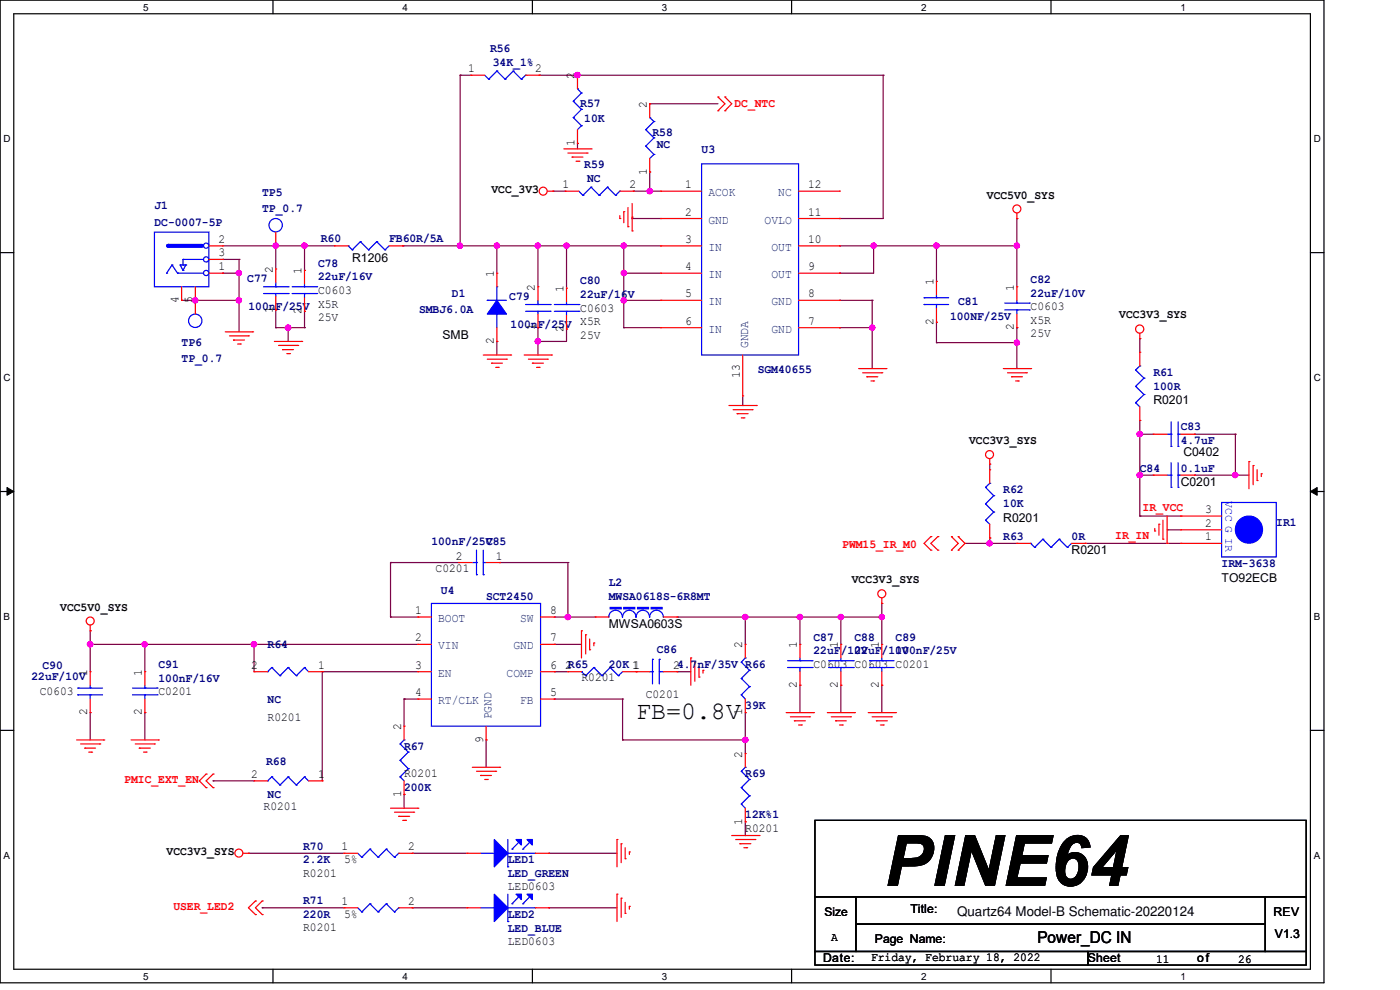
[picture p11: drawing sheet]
<svg xmlns="http://www.w3.org/2000/svg" width="297mm" height="210mm" viewBox="0 0 297 210" stroke-linecap="round" stroke-linejoin="round" font-family="sans-serif">
<path d="M0 0h280.9v208.5h-280.9zM2.9 2.9h275.1v202.7h-275.1z" fill="none" stroke="#000" stroke-width=".25"/>
<g fill="#fff">
<path d="M30.4 .3h1.1v2.4h-1.1z"/>
<path d="M30.4 205.9h1.1v2.3h-1.1z"/>
</g>
<path d="M57.9 0v2.9M57.9 205.6v2.9" fill="none" stroke="#000" stroke-width=".25"/>
<g fill="#fff">
<path d="M85.4 .3h1.1v2.4h-1.1z"/>
<path d="M85.4 205.9h1.1v2.3h-1.1z"/>
</g>
<path d="M112.9 0v2.9M112.9 205.6v2.9" fill="none" stroke="#000" stroke-width=".25"/>
<g fill="#fff">
<path d="M140.4 .3h1.2v2.4h-1.2z"/>
<path d="M140.4 205.9h1.2v2.3h-1.2z"/>
</g>
<path d="M167.9 0v2.9M167.9 205.6v2.9" fill="none" stroke="#000" stroke-width=".25"/>
<g fill="#fff">
<path d="M195.4 .3h1.2v2.4h-1.2z"/>
<path d="M195.4 205.9h1.2v2.3h-1.2z"/>
</g>
<path d="M223 0v2.9M223 205.6v2.9" fill="none" stroke="#000" stroke-width=".25"/>
<g fill="#fff">
<path d="M250.4 .3h1.2v2.4h-1.2z"/>
<path d="M250.4 205.9h1.2v2.3h-1.2z"/>
<path d="M.8 28.2h1.4v2.4h-1.4z"/>
<path d="M278.7 28.2h1.5v2.4h-1.5z"/>
<path d="M.8 78.9h1.4v2.3h-1.4z"/>
<path d="M278.7 78.9h1.5v2.3h-1.5z"/>
</g>
<path d="M0 53.6h2.9M278 53.6h2.9" fill="none" stroke="#000" stroke-width=".25"/>
<g fill="#fff">
<path d="M.8 129.6h1.3v2.3h-1.3z"/>
<path d="M278.7 129.6h1.4v2.3h-1.4z"/>
</g>
<path d="M0 104.3h2.9M278 104.3h2.9" fill="none" stroke="#000" stroke-width=".25"/>
<path d="M1.5 103.4l1.4 .9-1.4 .8zM278 104.3l1.4-.9v1.7z" fill="#000" stroke="#000" stroke-width=".21"/>
<g fill="#fff">
<path d="M.8 180.3h1.3v2.3h-1.3z"/>
<path d="M278.7 180.3h1.4v2.3h-1.4z"/>
</g>
<path d="M0 154.9h2.9M278 154.9h2.9M172.9 174h104.2v16.2h-104.2zM172.9 190.2h8.7v11.6h-8.7zM181.6 190.2h86.8v5.8h-86.8zM181.6 196h86.8v5.8h-86.8zM268.4 190.2h8.7v11.6h-8.7zM172.9 201.8h57.9v2.9h-57.9zM230.8 201.8h46.3v2.9h-46.3z" fill="none" stroke="#000" stroke-width=".25"/>
<g fill="none" stroke="#7f003f" stroke-width=".25">
<path d="M97.6 16h.1M97.6 16h2.3M97.6 16v36.2M114.4 16h.1M114.4 16h73M122.5 16h.1M187.4 16h.1M187.4 16v30.4h-9.3M122.5 30.4h.1M122.5 30.4v1.2M137.8 36.5h.1M137.8 22h.1"/>
<path d="M137.8 36.5v4.1M137.8 22h14.5M47.2 55h.1M47.2 58h.1M47.2 52.2h23.8M47.2 55h3.5M47.2 58h3.5M50.7 55h.1M50.7 58h.1M50.7 55v15.4M58.5 52.2h.1M58.5 52.2v4.9"/>
<path d="M64.6 57.4h.1M64.6 52.2h.1M64.6 52.2v5.2M85.4 52.2h.1M85.4 52.2h54.8M97.6 52.2h.1M105.4 52.2h.1M105.4 52.2v5.8M114.1 52.2h.1M114.1 52.2v8.6M117.3 40.6h.1M117.3 40.6h2.6"/>
<path d="M120.2 52.2h.1M120.2 52.2v8.9M132.3 52.2h.1M132.3 58h.1M132.3 58h7.9M132.3 52.2v17.3M134.1 46.1h.1M134.1 46.4h.1M134.1 46.4h6.1M134.1 46.1v.3M134.4 40.6h.1M134.4 40.6h5.8"/>
<path d="M137.8 40.6h.1M178.1 52.2h.1M178.1 46.4h.1M178.1 58h.1M178.1 52.2h37.6M185.3 52.2h.1M185.3 52.2v5.8h-7.2M198.7 52.2h.1M198.7 52.2v7.5M215.7 46.4h.1M215.7 52.2h.1M215.7 46.4v14.4"/>
<path d="M38.5 63.7h.1M38.5 63.7h12.2M41.4 63.7h.1M50.7 63.7h.1M58.5 65.7h.1M58.5 69.5h.1M58.5 69.5h6.1M58.5 65.7v3.8M61.1 69.5h.1M61.1 69.5v2.9M64.6 66h.1M64.6 69.5h.1"/>
<path d="M64.6 66v3.5M105.4 72.4h.1M105.4 72.4v2.9M114.1 69.5h.1M114.1 72.4h.1M114.1 69.5v5.8M120.2 69.8h.1M120.2 69.8v2.6h-6.1M132.3 69.5h.1M132.3 63.7h.1M132.3 63.7h7.9M132.3 69.5h7.9"/>
<path d="M178.1 63.7h.1M178.1 69.5h.1M178.1 63.7h6.9M178.1 69.5h6.9M185 63.7h.1M185 69.5h.1M185 63.7v14.5M198.7 68.4h.1M198.7 72.7h.1M198.7 68.4v4.3M198.7 72.7h17M215.7 69.5h.1"/>
<path d="M215.7 72.7h.1M215.7 69.5v8.7M241.8 71.8h.1M241.8 71.8v2.9M157.6 86h.1M157.6 84v2M210 98.5h.1M210 98.5v1.2M241.8 89.2h.1M241.8 92.1h.1M241.8 92.1h2.9M241.8 89.2v20.3"/>
<path d="M253.4 92.1h.1M253.4 92.1h8.7M262.1 92.1h.1M262.1 92.1v8.7M82.8 119.3h.1M82.8 119.3v11.6M82.8 119.3h14.5M106 119.3h.1M106 119.3h14.5M120.5 119.3h.1M120.5 119.3v11.6M204.7 115.3h11"/>
<path d="M210 115.3h.1M210 114.1h.1M210 114.1v1.2M230.2 115.3h.1M230.2 115.3h20.3M241.8 100.8h.1M241.8 109.5h.1M241.8 100.8h2.9M241.8 109.5h8.7M247.6 112.4h.1M247.6 112.4h2.9M253.4 100.8h.1"/>
<path d="M253.4 100.8h11.6M262.1 100.8h.1M19.1 136.7h.1M19.1 133.8h.1M19.1 136.7h69.5M19.1 133.8v8.7M30.7 136.7h.1M30.7 136.7v5.8M53.9 136.7h.1M53.9 136.7v5.8M82.8 130.9h.1M82.8 130.9h5.8"/>
<path d="M117.6 136.7h.1M117.6 130.9h.1M117.6 136.7h5.8M117.6 130.9h8.7M120.5 130.9h.1M143.6 130.9h.1M143.6 130.9h43.5M158.1 130.9h.1M158.1 130.9v5.8M169.7 130.9h.1M169.7 130.9v5.8M178.4 130.9h.1"/>
<path d="M178.4 130.9v5.8M187.1 130.9h.1M187.1 128h.1M187.1 128v8.7M19.1 151.2h.1M19.1 151.2v5.8M30.7 151.2h.1M30.7 151.2v5.8M68.4 142.5h.1M68.4 142.5h20.2M68.4 142.5v23.2M85.7 148.3h.1"/>
<path d="M85.7 148.3h2.9M85.7 148.3v5.8M103.1 157h.1M103.1 157v5.8M117.6 148.3h.1M117.6 142.5h.1M117.6 148.3h14.5M117.6 142.5h2.9M132.1 148.3h.1M132.1 157h.1M132.1 148.3v8.7M132.1 157h26"/>
<path d="M143.6 142.5h.1M143.6 142.5h3M158.1 151.2h.1M158.1 157h.1M158.1 151.2v8.7M169.7 145.4h.1M169.7 145.4v5.8M178.4 145.4h.1M178.4 145.4v5.8M187.1 145.4h.1M187.1 145.4v5.8M45.2 165.7h.1"/>
<path d="M45.2 165.7h8.7M85.7 168.5h.1M85.7 168.5v3M158.1 174.3h.1M158.1 174.3v2.9M52.7 181h.1M52.7 181h20.3M55.6 192.6h.1M55.6 192.6h17.4M87.5 192.6h.1M87.5 181h.1M87.5 181h11.6"/>
<path d="M87.5 192.6h11.6M116.4 181h.1M116.4 192.6h.1M116.4 181h14.5M116.4 192.6h14.5"/>
</g>
<g fill="#f0f" stroke="#f0f" stroke-width=".25">
<circle cx="41.4" cy="63.7" r=".55"/>
<circle cx="50.7" cy="63.7" r=".55"/>
<circle cx="50.7" cy="57.9" r=".55"/>
<circle cx="114.1" cy="52.1" r=".55"/>
<circle cx="105.4" cy="52.1" r=".55"/>
<circle cx="158.1" cy="130.9" r=".55"/>
<circle cx="120.5" cy="130.9" r=".56"/>
<circle cx="158.1" cy="157" r=".55"/>
<circle cx="187.1" cy="130.9" r=".55"/>
<circle cx="178.4" cy="130.9" r=".56"/>
<circle cx="169.7" cy="130.9" r=".56"/>
<circle cx="19.1" cy="136.7" r=".56"/>
<circle cx="30.7" cy="136.7" r=".55"/>
<circle cx="53.9" cy="136.7" r=".56"/>
<circle cx="241.8" cy="100.8" r=".56"/>
<circle cx="241.8" cy="92.1" r=".56"/>
<circle cx="262" cy="100.8" r=".55"/>
<circle cx="209.9" cy="115.3" r=".55"/>
<circle cx="120.2" cy="52.1" r=".55"/>
<circle cx="114.1" cy="72.4" r=".55"/>
<circle cx="132.3" cy="57.9" r=".55"/>
<circle cx="132.3" cy="52.1" r=".55"/>
<circle cx="132.3" cy="63.7" r=".55"/>
<circle cx="215.7" cy="52.1" r=".55"/>
<circle cx="198.7" cy="52.1" r=".56"/>
<circle cx="215.7" cy="72.7" r=".55"/>
<circle cx="185.3" cy="52.1" r=".55"/>
<circle cx="122.5" cy="15.9" r=".56"/>
<circle cx="97.6" cy="52.1" r=".55"/>
<circle cx="185" cy="69.5" r=".55"/>
<circle cx="137.8" cy="40.6" r=".55"/>
<circle cx="61.1" cy="69.5" r=".56"/>
<circle cx="58.5" cy="52.1" r=".55"/>
<circle cx="64.6" cy="52.1" r=".56"/>
</g>
<g fill="none" stroke="#f00" stroke-width=".25">
<path d="M119.6 31.6h5.8M120.5 32.5h4M121.4 33.3h.1M121.4 33.3h2.3M122.2 34.2h.6M122.8 34.2h.1M124.5 32.5h.1M125.4 31.6h.1M152.3 23.5h.1M152.3 20.6h.1M152.3 20.6l1.5 1.4-1.5 1.5M153.8 23.5h.1"/>
<path d="M153.8 20.6h.1M153.8 20.6l1.4 1.4-1.4 1.5M116.1 40.6h1.2M117.3 40.6h.1M131.5 46.4h.1M131.5 45.8v.6M132.3 44.9h.1M132.3 44.9v2.3M133.2 48.1h.1M133.2 44v4.1M134.1 49h.1M134.1 43.2v5.8"/>
<path d="M215.7 46.4h.1M215.7 45.2v1.2M47.8 70.4h5.8M48.7 71.2h4M49.5 72.1h.1M49.5 72.1h2.4M50.4 73h.6M51 73h.1M52.7 71.2h.1M53.6 70.4h.1M58.2 72.4h5.8M59.1 73.3h4.1"/>
<path d="M59.9 74.2h.1M59.9 74.2h2.4M60.8 75h.6M61.4 75h.1M63.2 73.3h.1M64 72.4h.1M102.5 75.3h5.8M103.4 76.2h4M104.3 77h.1M104.3 77h2.3M105.2 77.9h.5M105.7 77.9h.1"/>
<path d="M107.4 76.2h.1M108.3 75.3h.1M111.2 75.3h5.8M112.1 76.2h4M112.9 77h.1M112.9 77h2.4M113.8 77.9h.6M114.1 69.5h.1M114.1 60.8h.1M114.1 60.8v2.9M114.1 66.6v2.9M114.4 77.9h.1"/>
<path d="M116.1 76.2h.1M117 75.3h.1M182.2 78.2h5.8M183 79.1h4.1M183.9 79.9h.1M183.9 79.9h2.3M187.1 79.1h.1M188 78.2h.1M212.9 78.2h5.8M213.7 79.1h4.1M214.6 79.9h.1M214.6 79.9h2.3"/>
<path d="M217.8 79.1h.1M218.7 78.2h.1M241.8 71.8h.1M241.8 70.7v1.1M154.6 86h5.8M155.5 86.9h4.1M156.4 87.8h.1M156.4 87.8h2.3M157.3 88.6h.5M157.8 88.6h.1M159.6 86.9h.1M160.4 86h.1"/>
<path d="M184.8 80.8h.5M185.3 80.8h.1M210 98.5h.1M210 97.3v1.2M215.5 80.8h.5M216 80.8h.1M265 97.9h.1M265 97.9v5.8M265.9 98.8h.1M265.9 98.8v4M266.7 99.7v2.2M197.5 113.8h.1"/>
<path d="M197.5 116.7h.1M197.5 113.8l-1.5 1.5 1.5 1.4M199 113.8h.1M199 116.7h.1M199 113.8l-1.5 1.5 1.5 1.4M201.8 113.8h.1M201.8 116.7h.1M201.8 113.8l1.5 1.5-1.5 1.4M203.3 116.7h.1M203.3 113.8h.1M203.3 113.8l1.4 1.5-1.4 1.4M244.7 100.8h.1"/>
<path d="M244.7 100.8h2.9M245 112.6h.1M245 112.1v.5M245.9 111.2h.1M245.9 111.2v2.3M246.7 114.4h.1M246.7 110.4v4M247.6 115.3h.1M247.6 109.5v5.8M250.5 100.8h2.9M253.4 100.8h.1M266.7 101.9h.1"/>
<path d="M267.6 100.5h.1M267.6 100.5v.6M19.1 133.8h.1M19.1 132.6v1.2M123.4 133.8h.1M123.4 133.8v5.8M124.2 134.7h.1M124.2 134.7v4M125.1 137.8h.1M125.1 135.6v2.2M126 136.4h.1M126 136.4v.6"/>
<path d="M146.6 139.6h.1M146.6 139.6v5.8M187.1 128h.1M187.1 126.9v1.1M16.3 157h5.7M17.1 157.8h4.1M18 158.7h.1M18 158.7h2.3M18.8 159.6h.6M19.4 159.6h.1M21.2 157.8h.1M22 157h.1"/>
<path d="M27.8 157h5.8M28.7 157.8h4.1M29.5 158.7h.1M29.5 158.7h2.4M30.4 159.6h.6M31 159.6h.1M32.8 157.8h.1M33.6 157h.1M147.4 140.5h.1M147.4 140.5v4M148.3 143.6h.1M148.3 141.4v2.2"/>
<path d="M149.1 142.2h.1M149.1 142.2v.6M166.8 151.2h5.8M167.7 152.1h4M168.5 152.9h.1M168.5 152.9h2.4M169.4 153.8h.6M170 153.8h.1M171.7 152.1h.1M172.6 151.2h.1M175.5 151.2h5.8M176.4 152.1h4"/>
<path d="M177.2 152.9h.1M177.2 152.9h2.3M178.1 153.8h.6M178.7 153.8h.1M180.4 152.1h.1M181.3 151.2h.1M184.2 151.2h5.8M185 152.1h4.1M185.9 152.9h.1M185.9 152.9h2.4M186.8 153.8h.6M187.4 153.8h.1"/>
<path d="M189.1 152.1h.1M190 151.2h.1M43.7 164.2h.1M43.7 167.1h.1M43.7 164.2l-1.4 1.5 1.4 1.4M45.2 164.2h.1M45.2 167.1h.1M45.2 164.2l-1.5 1.5 1.5 1.4M82.8 171.5h5.8M83.7 172.3h4.1M84.6 173.2h.1M84.6 173.2h2.3"/>
<path d="M85.4 174h.6M86 174h.1M87.8 172.3h.1M88.6 171.5h.1M100.2 162.8h5.8M101.1 163.6h4.1M101.9 164.5h.1M101.9 164.5h2.4M102.8 165.4h.6M103.4 165.4h.1M105.2 163.6h.1M106 162.8h.1"/>
<path d="M130.9 178.1h.1M130.9 178.1v5.8M131.8 179h.1M131.8 179v4M132.6 179.8v2.4M155.2 177.2h5.8M156.1 178.1h4M157 179h.1M157 179h2.3M157.8 179.8h.6M158.4 179.8h.1M160.1 178.1h.1"/>
<path d="M161 177.2h.1M51.6 181h1.1M52.7 181h.1M54.2 191.1h.1M54.2 194h.1M54.2 191.1l-1.5 1.5 1.5 1.4M55.6 191.1h.1M55.6 194h.1M55.6 191.1l-1.4 1.5 1.4 1.4M130.9 189.7h.1M130.9 189.7v5.8M131.8 190.5h.1"/>
<path d="M131.8 190.5v4.1M132.6 182.2h.1M132.6 193.8h.1M132.6 191.4v2.4M133.5 180.7h.1M133.5 192.3h.1M133.5 180.7v.6M133.5 192.3v.6"/>
<circle cx="115.2" cy="40.6" r=".85"/>
<circle cx="215.7" cy="44.3" r=".85"/>
<circle cx="241.8" cy="69.8" r=".87"/>
<circle cx="209.9" cy="96.4" r=".85"/>
<circle cx="19.1" cy="131.7" r=".85"/>
<circle cx="187.1" cy="126" r=".85"/>
<circle cx="50.7" cy="181" r=".85"/>
</g>
<g fill="none" stroke="#00f" stroke-width=".25">
<path d="M111.5 64.6h5.2M111.5 66h5.2M114.1 66h.1M114.1 64.6h.1M114.1 63.7v.9M114.1 66v.6M116.7 64.6h.1M116.7 66h.1M248.5 98.2v5.2M249.9 98.2v5.2M247.6 100.8h.9M248.5 103.4h.1"/>
<path d="M248.5 100.8h.1M249.9 100.8h.1M249.9 103.4h.1M249.9 100.8h.6"/>
</g>
<path d="M35.6 52.2h7.3" fill="none" stroke="#00f" stroke-width=".85"/>
<circle cx="35.6" cy="52.2" r=".42" fill="#00f"/>
<g fill="none" stroke="#00f" stroke-width=".25">
<path d="M102.8 16l.9 .8M103.7 16.8h.1M105.4 15.1h.1M105.4 15.1l-1.7 1.7M105.4 15.1l1.7 1.7M107.1 16.8h.1M108.9 15.1h.1M108.9 15.1l-1.8 1.7M108.9 15.1l1.7 1.7M110.6 16.8h.1M111.5 16h.1M111.5 16l-.9 .8"/>
<path d="M122.5 18.8h.1M122.5 18.8l.9 .9M123.4 19.7h.1M123.4 19.7l-1.8 1.8M121.6 24.9h.1M121.6 21.5h.1M121.6 24.9l1.8 1.8M121.6 21.5l1.8 1.7M123.4 26.7h.1M123.4 23.2h.1M123.4 26.7l-.9 .8M123.4 23.2l-1.8 1.7"/>
<path d="M125.4 39.7h.1M125.4 39.7l-1.7 1.7M125.4 39.7l1.7 1.7M128.9 39.7h.1M128.9 39.7l-1.8 1.7M128.9 39.7l1.7 1.7M137 31h.1M137 27.5h.1M137 31l1.7 1.8M137 27.5l1.7 1.8M137.8 24.9h.1M137.8 24.9l.9 .9"/>
<path d="M138.7 32.8h.1M138.7 29.3h.1M138.7 25.8h.1M138.7 32.8l-.9 .8M138.7 29.3l-1.7 1.7M138.7 25.8l-1.7 1.7M148.8 34.8h20.6v40.5h-20.6zM32.8 49.2h11.5v11.6h-11.5zM35.3 58h.1M36.5 56.2h.1M36.5 56.2l1.2 1.8M36.5 56.2l-1.2 1.8"/>
<path d="M37.7 58h.1M37.7 58h5.5M38.2 56.2h.1M38.2 56.2l.6 1.2M38.2 56.2h1.2M38.8 55h.1M38.8 57.4h.1M38.8 56.2h.1M38.8 55h4.4M38.8 55v1.2M39.4 56.2h.1M39.4 56.2l-.6 1.2"/>
<path d="M58.5 59.9v.9M73.9 52.2h.1M73.9 52.2l.8 .8M74.7 53h.1M76.5 51.3h.1M76.5 51.3l1.7 1.7M76.5 51.3l-1.8 1.7M78.2 53h.1M79.9 51.3h.1M79.9 51.3l1.8 1.7M79.9 51.3l-1.7 1.7M81.7 53h.1"/>
<path d="M82.6 52.2l-.9 .8M122.8 40.6l.9 .8M123.7 41.4h.1M127.1 41.4h.1M130.6 41.4h.1M131.5 40.6h.1M131.5 40.6l-.9 .8M55.9 60.8h5.2M55.9 62.3h5.2M58.5 62.3h.1M58.5 60.8h.1M58.5 62.3v.6"/>
<path d="M61.1 60.8h.1M61.1 62.3h.1M62 60.8h5.2M62 62.3h5.2M64.6 60.8h.1M64.6 62.3h.1M64.6 60.2v.6M64.6 62.3v.9M67.2 62.3h.1M67.2 60.8h.1M103.4 63.7h.1M103.4 63.7h4"/>
<path d="M105.4 66.6h.1M105.4 60.8h.1M105.4 60.8v2.9M105.4 66.6v2.9M117.6 66h5.2M117.6 64.6h5.2M120.2 64.6h.1M120.2 66h.1M120.2 64v.6M120.2 66v.9M122.8 66h.1M122.8 64.6h.1"/>
<path d="M196 64.6h.1M196 63.2h.1M196 64.6h5.3M196 63.2h5.3M198.7 63.2h.1M198.7 64.6h.1M198.7 62.6v.6M198.7 64.6v.8M213.1 65.7h5.3M213.1 64.3h5.3M215.7 64.3h.1M215.7 65.7h.1"/>
<path d="M215.7 63.7v.6M215.7 65.7v.9M218.4 65.7h.1M218.4 64.3h.1M240.9 78.5h.1M240.9 78.5l1.8 1.7M241.8 77.6h.1M241.8 77.6l-.9 .9M240.9 85.4h.1M240.9 82h.1M240.9 85.4l.9 .9M240.9 82l1.8 1.7"/>
<path d="M242.7 83.7h.1M242.7 80.2h.1M242.7 83.7l-1.8 1.7M242.7 80.2l-1.8 1.8M247.6 92.1h.9M248.5 94.7h.1M248.5 92.1h.1M248.5 89.5v5.2M249.9 92.1h.1M249.9 94.7h.1M249.9 92.1h.6M249.9 89.5v5.2"/>
<path d="M100.2 119.3h.9M101.1 119.3h.1M101.1 116.7v5.2M102.5 119.3h.1M102.5 119.3h.6M102.5 116.7v5.2M209.1 110.4h.1M209.1 106.9h.1M209.1 103.4h.1M209.1 110.4l.9 .8M209.1 106.9l1.7 1.7M209.1 103.4l1.7 1.8"/>
<path d="M210 102.5h.1M210 102.5l-.9 .9M210.8 108.6h.1M210.8 105.2h.1M210.8 108.6l-1.7 1.8M210.8 105.2l-1.7 1.7M218.7 115.3h.1M218.7 115.3l.8 .8M219.5 116.1h.1M221.2 114.4h.1M221.2 114.4l1.8 1.7M221.2 114.4l-1.7 1.7"/>
<path d="M223 116.1h.1M224.7 114.4h.1M224.7 114.4l1.7 1.7M224.7 114.4l-1.7 1.7M226.4 116.1h.1M227.3 115.3l-.9 .8M259.2 106.6h11.6v11.6h-11.6zM91.5 128h23.2v26.1h-23.2zM101.1 121.9h.1M102.5 121.9h.1M129.2 130.9a1.44 1.44 0 0 1 1.4-1.4 1.44 1.44 0 0 1 1.4 1.4 1.46 1.46 0 0 1 1-1.3 1.46 1.46 0 0 1 1.6 .4l.3 .9M135 130.9a1.42 1.42 0 0 1 1.4-1.4 1.42 1.42 0 0 1 1.4 1.4"/>
<path d="M137.8 130.9a1.44 1.44 0 0 1 1.5-1.4 1.44 1.44 0 0 1 1.4 1.4M138.4 139.9h.1M138.4 139.9v5.2M139.9 139.9h.1M139.9 139.9v5.2M158.1 139.6h.1M158.1 139.6l-.8 .9M169.7 139.6v.6M178.4 139.6v.6M187.1 139.6v.6M16.5 147.4h.1M16.5 146h.1"/>
<path d="M16.5 147.4h5.3M16.5 146h5.3M19.1 146h.1M19.1 147.4h.1M19.1 145.4v.6M19.1 147.4v.9M28.1 147.4h5.2M28.1 146h5.2M30.7 146h.1M30.7 147.4h.1M30.7 145.4v.6M30.7 147.4v.9"/>
<path d="M33.3 147.4h.1M33.3 146h.1M56.8 142.5h.1M57.7 141.6h.1M57.7 141.6l1.7 1.7M57.7 141.6l-.9 .9M59.4 143.3h.1M61.1 141.6h.1M61.1 141.6l1.8 1.7M61.1 141.6l-1.7 1.7M62.9 143.3h.1M64.6 141.6h.1"/>
<path d="M64.6 141.6l.8 .9M64.6 141.6l-1.7 1.7M84.9 157.8h.1M84.9 157.8l1.7 1.8M85.7 157h.1M85.7 157l-.8 .8M86.6 159.6h.1M86.6 159.6l-1.7 1.7M123.4 142.5h.1M123.4 142.5l.8 .8M124.2 143.3h.1M126 141.6h.1"/>
<path d="M126 141.6l1.7 1.7M126 141.6l-1.8 1.7M127.7 143.3h.1M129.5 141.6h.1M129.5 141.6l1.7 1.7M129.5 141.6l-1.8 1.7M131.2 143.3h.1M132.1 142.5l-.9 .8M137.8 142.5h.6M138.4 142.5h.1M139.9 142.5h.1M139.9 142.5h.9"/>
<path d="M157.3 147.4h.1M157.3 143.9h.1M157.3 140.5h.1M157.3 147.4l.8 .9M157.3 143.9l1.7 1.8M157.3 140.5l1.7 1.7M159 145.7h.1M159 142.2h.1M159 145.7l-1.7 1.7M159 142.2l-1.7 1.7M167.1 141.6h5.2M167.1 140.2h5.2"/>
<path d="M169.7 140.2h.1M169.7 141.6h.1M169.7 141.6v.9M172.3 141.6h.1M172.3 140.2h.1M175.8 141.6h5.2M175.8 140.2h5.2M178.4 140.2h.1M178.4 141.6h.1M178.4 141.6v.9M181 141.6h.1M181 140.2h.1"/>
<path d="M184.5 141.6h.1M184.5 140.2h.1M184.5 141.6h5.2M184.5 140.2h5.2M187.1 140.2h.1M187.1 141.6h.1M187.1 141.6v.9M56.8 165.7h.1M57.7 164.8h.1M57.7 164.8l1.7 1.7M57.7 164.8l-.9 .9M59.4 166.5h.1"/>
<path d="M61.1 164.8h.1M61.1 164.8l1.8 1.7M61.1 164.8l-1.7 1.7M62.9 166.5h.1M64.6 164.8h.1M64.6 164.8l.8 .9M64.6 164.8l-1.7 1.7M84.9 164.8h.1M84.9 161.3h.1M84.9 164.8l.8 .9M84.9 161.3l1.7 1.8M86.6 163.1h.1"/>
<path d="M86.6 163.1l-1.7 1.7M107.7 178.1v5.8M110.1 178.7l-1.5 1.4M112.4 178.7l-1.5 1.4M157.3 170.6h.1M157.3 167.1h.1M157.3 163.6h.1M157.3 170.6l.8 .9M157.3 167.1l1.7 1.7M157.3 163.6l1.7 1.8M158.1 162.8h.1M158.1 162.8l-.8 .8"/>
<path d="M159 168.8h.1M159 165.4h.1M159 168.8l-1.7 1.8M159 165.4l-1.7 1.7M75.9 192.6l.9 .9M75.9 181l.9 .9M76.8 193.5h.1M76.8 181.9h.1M78.5 191.7h.1M78.5 180.1h.1M78.5 191.7l-1.7 1.8M78.5 191.7l1.7 1.8"/>
<path d="M78.5 180.1l-1.7 1.8M78.5 180.1l1.7 1.8M80.2 193.5h.1M80.2 181.9h.1M82 191.7h.1M82 180.1h.1M82 191.7l-1.8 1.8M82 191.7l1.7 1.8M82 180.1l-1.8 1.8M82 180.1l1.7 1.8M83.7 193.5h.1M83.7 181.9h.1"/>
<path d="M84.6 192.6h.1M84.6 181h.1M84.6 192.6l-.9 .9M84.6 181l-.9 .9M101.9 181h3M101.9 192.6h3M104.9 181h.1M104.9 192.6h.1M107.7 183.9h.1M107.7 195.5h.1M107.7 189.7v5.8M107.7 181h5.8"/>
<path d="M107.7 192.6h5.8M108.6 180.1h.1M108.6 191.7h.1M110.1 190.2l-1.5 1.5M110.9 180.1h.1M110.9 191.7h.1M112.4 190.2l-1.5 1.5M113.5 181h.1M113.5 192.6h.1"/>
<circle cx="43.7" cy="57.9" r=".55"/>
<circle cx="43.7" cy="52.1" r=".55"/>
<circle cx="43.7" cy="55" r=".55"/>
<circle cx="58.5" cy="47.8" r="1.42"/>
<circle cx="41.4" cy="68.1" r="1.42"/>
</g>
<g fill="none" stroke="#f00" stroke-width=".25">
<path d="M99.9 16h.1M99.9 16h2.9M111.5 16h2.9M114.4 16h.1M122.5 16h.1M122.5 16v2.8M122.5 30.4h.1M122.5 27.5v2.9M137.8 36.5h.1M137.8 22h.1M137.8 22v2.9M137.8 33.6v2.9"/>
<path d="M44.3 58h2.9M44.3 55h2.9M44.3 52.2h2.9M47.2 58h.1M47.2 55h.1M47.2 52.2h.1M58.5 57.1h.1M58.5 52.2h.1M58.5 49.2v3M58.5 57.1v2.8M64.6 57.4h.1M64.6 57.4v2.8"/>
<path d="M71 52.2h.1M71 52.2h2.9M82.6 52.2h2.8M85.4 52.2h.1M105.4 58h.1M105.4 58v2.8M119.9 40.6h.1M119.9 40.6h2.9M131.5 40.6h2.9M134.4 40.6h.1M140.2 40.6h.1M140.2 46.4h.1"/>
<path d="M140.2 52.2h.1M140.2 58h.1M140.2 58h8.6M140.2 52.2h8.6M140.2 40.6h8.6M140.2 46.4h8.6M169.4 58h8.7M169.4 52.2h8.7M169.4 40.6h8.7M169.4 46.4h8.7M178.1 46.4h.1M178.1 40.6h.1"/>
<path d="M178.1 52.2h.1M178.1 58h.1M198.7 59.7h.1M198.7 59.7v2.9M38.5 63.7h.1M38.5 60.8v2.9M41.4 63.7h.1M41.4 60.8v5.8M58.5 65.7h.1M58.5 62.9v2.8M64.6 66h.1M64.6 63.2v2.8"/>
<path d="M105.4 72.4h.1M105.4 69.5v2.9M120.2 61.1h.1M120.2 69.8h.1M120.2 61.1v2.9M120.2 66.9v2.9M140.2 69.5h.1M140.2 63.7h.1M140.2 69.5h8.6M140.2 63.7h8.6M157.6 75.3v8.7M169.4 69.5h8.7"/>
<path d="M169.4 63.7h8.7M178.1 69.5h.1M178.1 63.7h.1M198.7 68.4h.1M198.7 65.4v3M215.7 60.8h.1M215.7 69.5h.1M215.7 60.8v2.9M215.7 66.6v2.9M241.8 74.7h.1M241.8 74.7v2.9M157.6 84h.1"/>
<path d="M210 99.7h.1M210 99.7v2.8M241.8 89.2h.1M241.8 86.3v2.9M244.7 92.1h.1M244.7 92.1h2.9M250.5 92.1h2.9M253.4 92.1h.1M97.3 119.3h.1M97.3 119.3h2.9M103.1 119.3h2.9M106 119.3h.1"/>
<path d="M210 114.1h.1M210 111.2v2.9M215.7 115.3h.1M215.7 115.3h3M227.3 115.3h2.9M230.2 115.3h.1M250.5 115.3h.1M250.5 112.4h.1M250.5 109.5h.1M250.5 115.3h8.7M250.5 112.4h8.7M250.5 109.5h8.7"/>
<path d="M88.6 130.9h.1M88.6 136.7h.1M88.6 130.9h2.9M88.6 136.7h2.9M114.7 130.9h2.9M114.7 136.7h2.9M117.6 136.7h.1M117.6 130.9h.1M126.3 130.9h.1M126.3 130.9h2.9M140.8 130.9h2.8M143.6 130.9h.1"/>
<path d="M158.1 136.7h.1M158.1 136.7v2.9M169.7 136.7h.1M169.7 136.7v2.9M178.4 136.7h.1M178.4 136.7v2.9M187.1 136.7h.1M187.1 136.7v2.9M19.1 142.5h.1M19.1 151.2h.1M19.1 142.5v2.9M19.1 148.3v2.9"/>
<path d="M30.7 142.5h.1M30.7 151.2h.1M30.7 142.5v2.9M30.7 148.3v2.9M53.9 142.5h.1M53.9 142.5h2.9M65.4 142.5h3M68.4 142.5h.1M85.7 154.1h.1M85.7 154.1v2.9M88.6 142.5h.1M88.6 148.3h.1"/>
<path d="M88.6 142.5h2.9M88.6 148.3h2.9M103.1 157h.1M103.1 154.1v2.9M114.7 142.5h2.9M114.7 148.3h2.9M117.6 148.3h.1M117.6 142.5h.1M120.5 142.5h.1M120.5 142.5h2.9M132.1 142.5h5.7M135 142.5h.1"/>
<path d="M140.8 142.5h2.8M143.6 142.5h.1M158.1 151.2h.1M158.1 159.9h.1M158.1 148.3v2.9M158.1 159.9v2.9M169.7 145.4h.1M169.7 142.5v2.9M178.4 145.4h.1M178.4 142.5v2.9M187.1 145.4h.1M187.1 142.5v2.9"/>
<path d="M53.9 165.7h.1M53.9 165.7h2.9M65.4 165.7h3M68.4 165.7h.1M85.7 168.5h.1M85.7 165.7v2.8M158.1 174.3h.1M158.1 171.5v2.8M73 192.6h.1M73 181h.1M73 181h2.9M73 192.6h2.9"/>
<path d="M84.6 181h2.9M84.6 192.6h2.9M87.5 192.6h.1M87.5 181h.1M99.1 181h.1M99.1 192.6h.1M99.1 181h2.8M99.1 192.6h2.8M113.5 181h2.9M113.5 192.6h2.9M116.4 181h.1M116.4 192.6h.1"/>
</g>
<g fill="#00f" stroke="#00f" stroke-width=".25">
<path d="M104.9 178.1l2.8 2.9-2.8 2.9z"/>
<path d="M109.5 178.1h1.1v1.2z"/>
<path d="M111.8 178.1h1.1v1.2z"/>
<path d="M104.9 189.7l2.8 2.9-2.8 2.9z"/>
<path d="M109.5 189.7h1.1v1.1z"/>
<path d="M111.8 189.7h1.1v1.1z"/>
<path d="M129.5 128.9h2.3v.3h-2.3z" fill-rule="evenodd"/>
<path d="M132.3 128.9h2.4v.3h-2.4z" fill-rule="evenodd"/>
<path d="M135.3 128.9h2.3v.3h-2.3z" fill-rule="evenodd"/>
<path d="M138.1 128.9h2.4v.3h-2.4z" fill-rule="evenodd"/>
<path d="M105.4 63.7l2 2.9h-4z" fill-rule="evenodd"/>
<circle cx="265" cy="112.4" r="2.88"/>
</g>
<g fill="#f0f" stroke="#f0f" stroke-width=".25">
<circle cx="41.4" cy="63.7" r=".55"/>
<circle cx="50.7" cy="63.7" r=".55"/>
<circle cx="50.7" cy="57.9" r=".55"/>
<circle cx="114.1" cy="52.1" r=".55"/>
<circle cx="105.4" cy="52.1" r=".55"/>
<circle cx="158.1" cy="130.9" r=".55"/>
<circle cx="120.5" cy="130.9" r=".56"/>
<circle cx="158.1" cy="157" r=".55"/>
<circle cx="187.1" cy="130.9" r=".55"/>
<circle cx="178.4" cy="130.9" r=".56"/>
<circle cx="169.7" cy="130.9" r=".56"/>
<circle cx="19.1" cy="136.7" r=".56"/>
<circle cx="30.7" cy="136.7" r=".55"/>
<circle cx="53.9" cy="136.7" r=".56"/>
<circle cx="241.8" cy="100.8" r=".56"/>
<circle cx="241.8" cy="92.1" r=".56"/>
<circle cx="262" cy="100.8" r=".55"/>
<circle cx="209.9" cy="115.3" r=".55"/>
<circle cx="120.2" cy="52.1" r=".55"/>
<circle cx="114.1" cy="72.4" r=".55"/>
<circle cx="132.3" cy="57.9" r=".55"/>
<circle cx="132.3" cy="52.1" r=".55"/>
<circle cx="132.3" cy="63.7" r=".55"/>
<circle cx="215.7" cy="52.1" r=".55"/>
<circle cx="198.7" cy="52.1" r=".56"/>
<circle cx="215.7" cy="72.7" r=".55"/>
<circle cx="185.3" cy="52.1" r=".55"/>
<circle cx="122.5" cy="15.9" r=".56"/>
<circle cx="97.6" cy="52.1" r=".55"/>
<circle cx="185" cy="69.5" r=".55"/>
<circle cx="137.8" cy="40.6" r=".55"/>
<circle cx="61.1" cy="69.5" r=".56"/>
<circle cx="58.5" cy="52.1" r=".55"/>
<circle cx="64.6" cy="52.1" r=".56"/>
</g>
<text font-size="15" x="187.7" y="187.9">PINE64</text>
<text font-size="5.3" x="135" y="152.6">FB=0.8V</text>
<text font-size="3.5" x="220.1" y="200">Power_DC IN</text>
<text font-size="2.8" x="203.1" y="194.4">Quartz64 Model-B Schematic-20220124</text>
<g font-size="2.6" fill="#00007f">
<text x="104" y="11.1">R56</text>
<text x="104.6" y="14">34K_1%</text>
<text x="123.1" y="22.7">R57</text>
<text x="124" y="25.9">10K</text>
<text x="138.4" y="28.8">R58</text>
<text x="124" y="35.7">R59</text>
<text x="139.3" y="31.4">NC</text>
<text x="148.8" y="32.6">U3</text>
<text x="55.6" y="41.5">TP5</text>
<text x="124.5" y="38.6">NC</text>
<text x="32.8" y="47.9">DC-0007-5P</text>
<text x="32.8" y="44.4">J1</text>
<text x="55.6" y="45">TP_0.7</text>
<text x="68.1" y="51.3">R60</text>
<text x="82.6" y="51.3">FB60R/5A</text>
<text x="52.5" y="59.8">C77</text>
<text x="67.5" y="56.6">C78</text>
<text x="67.5" y="59.5">22uF/16V</text>
<text x="52.7" y="65.8">100nF/25V X5R</text>
<text x="95.9" y="62.9">D1</text>
<text x="108" y="63.5">C79</text>
<text x="123.1" y="60.3">C80</text>
<text x="123.1" y="63.2">22uF/16V</text>
<text x="203.3" y="64.7">C81</text>
<text x="218.7" y="60.1">C82</text>
<text x="218.7" y="62.9">22uF/10V</text>
<text x="88.9" y="66.4">SMBJ6.0A</text>
<text x="108.3" y="69.6">100nF/25V X5R</text>
<text x="201.6" y="67.9">100NF/25V</text>
<text x="38.5" y="73.4">TP6</text>
<text x="38.5" y="76.8">TP_0.7</text>
<text x="160.7" y="79.2">SGM40655</text>
<text x="244.7" y="79.8">R61</text>
<text x="244.7" y="82.6">100R</text>
<text x="250.5" y="91.3">C83</text>
<text x="250.5" y="94.2">4.7uF</text>
<text x="241.8" y="100">C84</text>
<text x="250.5" y="100">0.1uF</text>
<text x="212.9" y="104.6">R62</text>
<text x="212.9" y="107.5">10K</text>
<text x="270.8" y="111.6">IR1</text>
<text x="91.5" y="115.7">100nF/25V</text>
<text x="103.1" y="115.7">C85</text>
<text x="212.9" y="114.5">R63</text>
<text x="227.3" y="114.5">0R</text>
<text x="129.2" y="124.3">L2</text>
<text x="259.2" y="120.3">IRM-3638</text>
<text x="93.6" y="126.1">U4</text>
<text x="103.1" y="127.2">SCT2450</text>
<text x="129.2" y="127.2">MWSA0618S-6R8MT</text>
<text x="56.8" y="137.4">R64</text>
<text x="172.6" y="135.9">C87</text>
<text x="181.3" y="135.9">C88</text>
<text x="190" y="135.9">C89</text>
<text x="9" y="142">C90</text>
<text x="33.6" y="141.7">C91</text>
<text x="129.2" y="141.7">20K 1</text>
<text x="139.3" y="138.5">C86</text>
<text x="172.6" y="138.8">22uF/10V</text>
<text x="181.3" y="138.8">22uF/10V</text>
<text x="190" y="138.8">100nF/25V</text>
<text x="6.7" y="144.3">22uF/10V</text>
<text x="33.6" y="144.6">100nF/16V</text>
<text x="56.8" y="149.2">NC</text>
<text x="158.1" y="150.4">39K</text>
<text x="85.7" y="159.1">R67</text>
<text x="56.5" y="162.3">R68</text>
<text x="85.7" y="167.8">200K</text>
<text x="158.1" y="164.9">R69</text>
<text x="56.8" y="169.2">NC</text>
<text x="158.1" y="173.6">12K%1</text>
<text x="64.3" y="180.2">R70</text>
<text x="64.3" y="183.1">2.2K</text>
<text x="107.7" y="183.1">LED1</text>
<text x="64.3" y="191.8">R71</text>
<text x="107.7" y="186">LED_GREEN</text>
<text x="64.3" y="194.7">220R</text>
<text x="107.7" y="194.7">LED2</text>
<text x="107.7" y="197.6">LED_BLUE</text>
</g>
<g font-size="2.6">
<text x="99.4" y="15.3">1</text>
<text x="113.5" y="15.3">2</text>
<text x="121.9" y="16.8" transform="rotate(-90 121.9 16.8)">2</text>
<text x="137.2" y="22.9" transform="rotate(-90 137.2 22.9)">2</text>
<text x="121.9" y="31" transform="rotate(-90 121.9 31)">1</text>
<text x="104.3" y="40.9">VCC_3V3</text>
<text x="119.3" y="39.9">1</text>
<text x="133.5" y="39.9">2</text>
<text x="137.2" y="37.1" transform="rotate(-90 137.2 37.1)">1</text>
<text x="145.4" y="39.9">1</text>
<text x="171.5" y="39.9">12</text>
<text x="145.4" y="45.7">2</text>
<text x="171.5" y="45.7">11</text>
<text x="209.4" y="42.1">VCC5V0_SYS</text>
<text x="46.4" y="51.5">2</text>
<text x="145.4" y="51.5">3</text>
<text x="171.5" y="51.5">10</text>
<text x="46.4" y="57.3">1</text>
<text x="46.4" y="54.4">3</text>
<text x="57.9" y="57.9" transform="rotate(-90 57.9 57.9)">2</text>
<text x="64" y="58.2" transform="rotate(-90 64 58.2)">1</text>
<text x="74.7" y="55.6">R1206</text>
<text x="104.8" y="58.8" transform="rotate(-90 104.8 58.8)">1</text>
<text x="145.4" y="57.3">4</text>
<text x="171.5" y="57.3">9</text>
<text x="37.9" y="64.3" transform="rotate(-90 37.9 64.3)">4</text>
<text x="40.8" y="64.3" transform="rotate(-90 40.8 64.3)">5</text>
<text x="67.5" y="62.3">C0603</text>
<text x="113.5" y="61.7" transform="rotate(-90 113.5 61.7)">2</text>
<text x="119.5" y="62" transform="rotate(-90 119.5 62)">1</text>
<text x="145.4" y="63.1">5</text>
<text x="171.5" y="63.1">8</text>
<text x="198" y="60.5" transform="rotate(-90 198 60.5)">1</text>
<text x="215.1" y="61.7" transform="rotate(-90 215.1 61.7)">1</text>
<text x="218.7" y="65.8">C0603</text>
<text x="57.9" y="66.3" transform="rotate(-90 57.9 66.3)">1</text>
<text x="64" y="66.6" transform="rotate(-90 64 66.6)">2</text>
<text x="67.5" y="68.1">25V</text>
<text x="93.9" y="71.8">SMB</text>
<text x="113.5" y="70.1" transform="rotate(-90 113.5 70.1)">1</text>
<text x="119.5" y="70.4" transform="rotate(-90 119.5 70.4)">2</text>
<text x="123.1" y="66.1">C0603</text>
<text x="123.1" y="71.9">25V</text>
<text x="145.4" y="68.9">6</text>
<text x="171.5" y="68.9">7</text>
<text x="198" y="68.9" transform="rotate(-90 198 68.9)">2</text>
<text x="215.1" y="70.1" transform="rotate(-90 215.1 70.1)">2</text>
<text x="218.7" y="68.7">X5R</text>
<text x="218.7" y="71.6">25V</text>
<text x="237.4" y="67.6">VCC3V3_SYS</text>
<text x="104.8" y="73" transform="rotate(-90 104.8 73)">2</text>
<text x="156.9" y="80.2" transform="rotate(-90 156.9 80.2)">13</text>
<text x="244.7" y="85.8">R0201</text>
<text x="205.6" y="94.2">VCC3V3_SYS</text>
<text x="251.1" y="96.7">C0402</text>
<text x="250.5" y="103.1">C0201</text>
<text x="212.9" y="110.7">R0201</text>
<text x="255.7" y="111.8">2</text>
<text x="255.7" y="108.8">3</text>
<text x="96.7" y="118.7">2</text>
<text x="105.2" y="118.7">1</text>
<text x="227.3" y="117.6">R0201</text>
<text x="255.7" y="114.6">1</text>
<text x="92.4" y="121.4">C0201</text>
<text x="180.7" y="123.7">VCC3V3_SYS</text>
<text x="259.2" y="123.4">TO92ECB</text>
<text x="12.8" y="129.5">VCC5V0_SYS</text>
<text x="88.1" y="130.3">1</text>
<text x="116.7" y="130.3">8</text>
<text x="88.1" y="136.1">2</text>
<text x="116.7" y="136.1">7</text>
<text x="129.2" y="133.2">MWSA0603S</text>
<text x="157.5" y="137.5" transform="rotate(-90 157.5 137.5)">2</text>
<text x="169.1" y="137.5" transform="rotate(-90 169.1 137.5)">1</text>
<text x="177.8" y="137.5" transform="rotate(-90 177.8 137.5)">1</text>
<text x="186.4" y="137.5" transform="rotate(-90 186.4 137.5)">1</text>
<text x="18.5" y="143.3" transform="rotate(-90 18.5 143.3)">1</text>
<text x="30.1" y="143.3" transform="rotate(-90 30.1 143.3)">1</text>
<text x="53.3" y="141.9">2</text>
<text x="67.5" y="141.9">1</text>
<text x="88.1" y="141.9">3</text>
<text x="116.7" y="141.9">6</text>
<text x="119.9" y="141.9">2R65</text>
<text x="134.4" y="141.9">1</text>
<text x="142.8" y="141.9">24.7nF/35V R66</text>
<text x="172.6" y="141.6">C0603 C0603 C0201</text>
<text x="8.4" y="147.4">C0603</text>
<text x="33.6" y="147.4">C0201</text>
<text x="88.1" y="147.7">4</text>
<text x="116.7" y="147.7">5</text>
<text x="123.4" y="144.6">R0201</text>
<text x="137" y="148">C0201</text>
<text x="169.1" y="146" transform="rotate(-90 169.1 146)">2</text>
<text x="177.8" y="146" transform="rotate(-90 177.8 146)">2</text>
<text x="186.4" y="146" transform="rotate(-90 186.4 146)">2</text>
<text x="18.5" y="151.8" transform="rotate(-90 18.5 151.8)">2</text>
<text x="30.1" y="151.8" transform="rotate(-90 30.1 151.8)">2</text>
<text x="56.8" y="152.9">R0201</text>
<text x="85.1" y="154.9" transform="rotate(-90 85.1 154.9)">2</text>
<text x="157.5" y="151.8" transform="rotate(-90 157.5 151.8)">1</text>
<text x="102.5" y="157.5" transform="rotate(-90 102.5 157.5)">9</text>
<text x="157.5" y="160.7" transform="rotate(-90 157.5 160.7)">2</text>
<text x="53.3" y="165">2</text>
<text x="67.5" y="165">1</text>
<text x="85.7" y="164.8">R0201</text>
<text x="55.9" y="171.8">R0201</text>
<text x="85.1" y="169.1" transform="rotate(-90 85.1 169.1)">1</text>
<text x="157.5" y="174.9" transform="rotate(-90 157.5 174.9)">1</text>
<text x="158.1" y="176.4">R0201</text>
<text x="35.3" y="181.4">VCC3V3_SYS</text>
<text x="64.3" y="186">R0201</text>
<text x="72.4" y="180.4">1</text>
<text x="73" y="183.1">5%</text>
<text x="86.6" y="180.4">2</text>
<text x="72.4" y="191.9">1</text>
<text x="86.6" y="191.9">2</text>
<text x="107.7" y="188.8">LED0603</text>
<text x="64.3" y="197.6">R0201</text>
<text x="73" y="194.6">5%</text>
<text x="193.2" y="193.8">Title:</text>
<text x="270.2" y="194.4">REV</text>
<text x="107.7" y="200.4">LED0603</text>
<text x="176.4" y="199.6">A</text>
<text x="184.8" y="203.9">Friday, February 18, 2022</text>
<text x="185.6" y="200.1">Page Name:</text>
<text x="270.5" y="199">V1.3</text>
<text x="174.6" y="204.2">Date:</text>
<text x="230.8" y="204.2">Sheet</text>
<text x="245.3" y="204.2">11</text>
<text x="254" y="204.2">of</text>
<text x="262.6" y="204.2">26</text>
</g>
<g font-size="2.6" fill="#f00">
<text x="155.8" y="22.7">DC_NTC</text>
<text x="242.4" y="108.5">IR_VCC</text>
<text x="178.7" y="116.2">PWM15_IR_M0</text>
<text x="236.6" y="114.3">IR_IN</text>
<text x="26.4" y="166">PMIC_EXT_EN</text>
<text x="36.8" y="193">USER_LED2</text>
</g>
<g font-size="2.6" fill="#003f7f">
<text x="150.3" y="41.6">ACOK</text>
<text x="165.1" y="41.6">NC</text>
<text x="150.3" y="47.4">GND</text>
<text x="162.2" y="47.4">OVLO</text>
<text x="150.3" y="53.2">IN</text>
<text x="163.7" y="53.2">OUT</text>
<text x="150.3" y="59">IN</text>
<text x="163.7" y="59">OUT</text>
<text x="150.3" y="64.8">IN</text>
<text x="163.7" y="64.8">GND</text>
<text x="150.3" y="70.6">IN</text>
<text x="163.7" y="70.6">GND</text>
<text x="158.7" y="73.9" transform="rotate(-90 158.7 73.9)">GNDA</text>
<text x="93" y="132">BOOT</text>
<text x="110.4" y="132">SW</text>
<text x="93" y="137.8">VIN</text>
<text x="108.9" y="137.8">GND</text>
<text x="93" y="143.5">EN</text>
<text x="107.5" y="143.5">COMP</text>
<text x="93" y="149.4">RT/CLK</text>
<text x="110.4" y="149.4">FB</text>
<text x="104.3" y="152.6" transform="rotate(-90 104.3 152.6)">PGND</text>
</g>
<text font-size="2.5" x="174.9" y="194.3">Size</text>
<text font-size="2.4" fill="#00f" x="260" y="106.3" transform="rotate(90 260 106.3)">VCC G IR</text>
<g font-size="2.1">
<text x="30.4" y="2.2">5</text>
<text x="85.4" y="2.2">4</text>
<text x="140.4" y="2.2">3</text>
<text x="195.4" y="2.2">2</text>
<text x="250.4" y="2.2">1</text>
<text x=".8" y="30.1">D</text>
<text x="278.7" y="30.1">D</text>
<text x=".8" y="80.8">C</text>
<text x="278.7" y="80.8">C</text>
<text x=".8" y="131.5">B</text>
<text x="278.7" y="131.5">B</text>
<text x=".8" y="182.2">A</text>
<text x="278.7" y="182.2">A</text>
<text x="30.4" y="207.8">5</text>
<text x="85.4" y="207.8">4</text>
<text x="140.4" y="207.8">3</text>
<text x="195.4" y="207.8">2</text>
<text x="250.4" y="207.8">1</text>
</g>
</svg>
